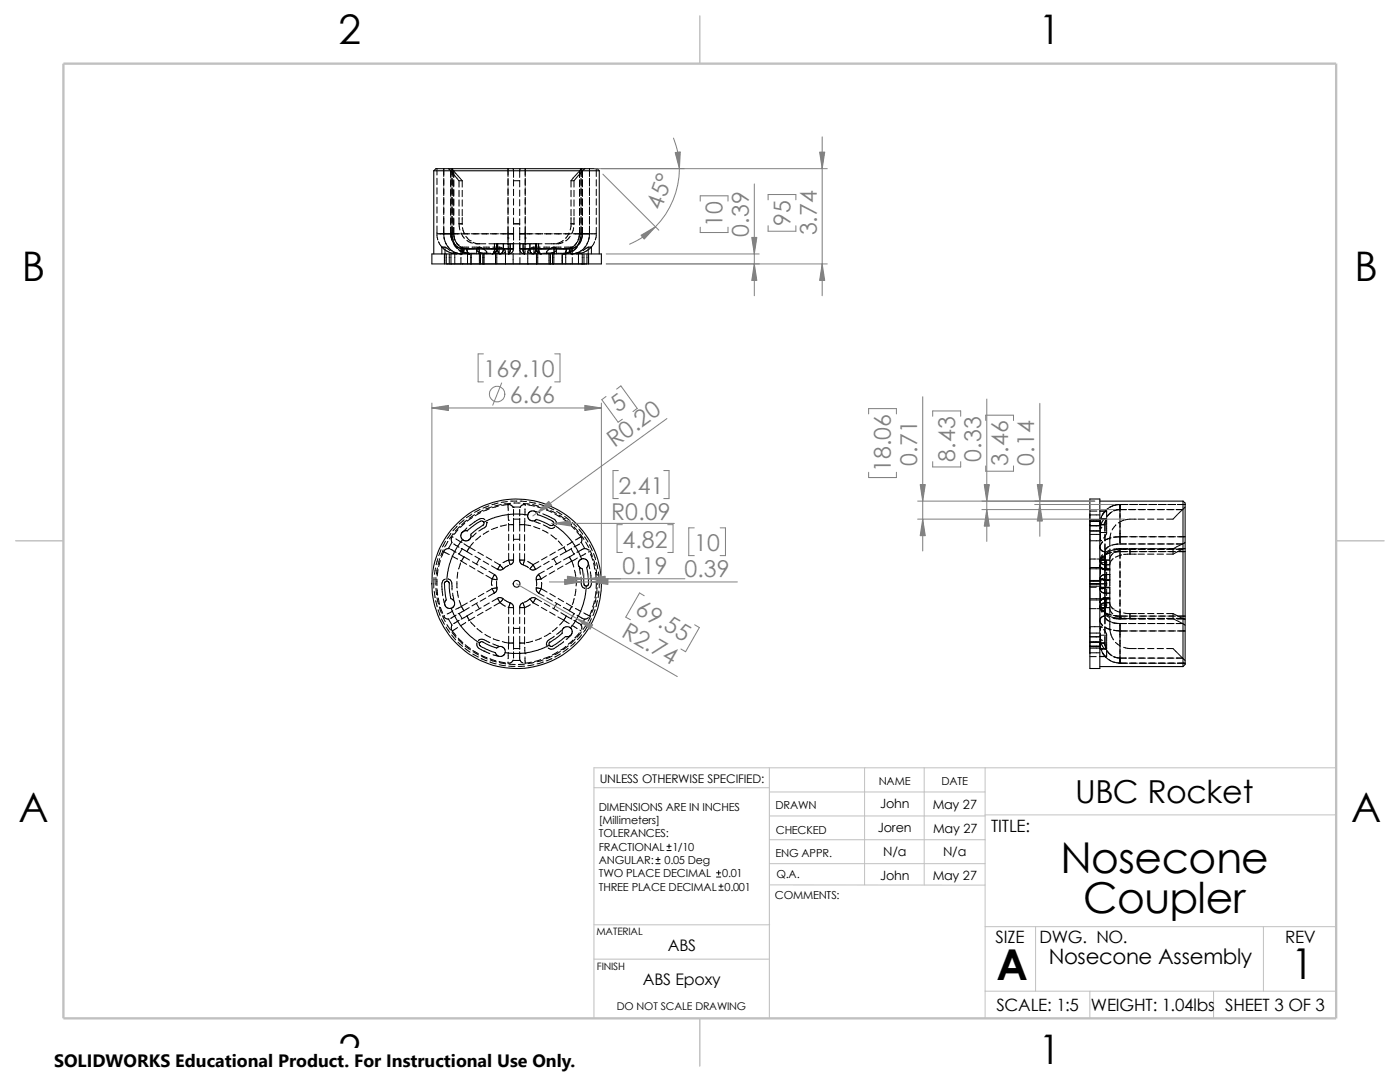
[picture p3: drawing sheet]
<svg xmlns="http://www.w3.org/2000/svg" width="279mm" height="216mm" viewBox="0 0 279 216" stroke-linecap="round" stroke-linejoin="round" font-family="sans-serif">
<g fill="none" stroke="#c0c0c0" stroke-width=".2">
<path d="M118.5 157.2h35M153.5 158h43.1M153.5 153.2v50M172.6 153.2v23.4M184.4 153.2v23.4M196.6 153.2v50M266.7 153.2h-148.2v50M153.5 172.3h43.1M153.5 176.6h43.1M153.5 162.8h43.1M153.5 167.6h43.1M196.6 162.6h70.1"/>
<path d="M118.5 184.5h35.1M118.5 191.4h35M196.6 184.9h70.1M196.6 197.8h70.1M206.7 184.9v12.9M217.5 197.8v5.4M242.2 197.8v5.4M252.1 184.9v12.9"/>
</g>
<path d="M139.7 3.2v9.5M3.1 107.9h9.6M266.7 107.9h9.5M139.7 203.2v9.5" fill="none" stroke="#c0c0c0" stroke-width=".21"/>
<path d="M12.7 12.7h254v190.5h-254z" fill="none" stroke="#c0c0c0" stroke-width=".47"/>
<g fill="none" stroke="#000" stroke-width=".2">
<path d="M87.2 33.7v1.2M87.2 35.6v1.2M87.2 37.5v1.2M87.2 39.4v1.2M88.6 33.7v1.5M88.6 35.6v1.5M88.6 37.5v1.5M88.6 39.4v1.5M89.5 33.7l.5 .4M90 34.1v1.3M90 35.9v1.4M90 37.8v1.4"/>
<path d="M90 39.7v1.4M90 34.1l1.6 2M90 33.7v1.2M90 35.6v1.2M90 37.5v1.2M90 39.4v1.2M90.2 33.7l.4 .4M90.3 33.7v1.5M90.3 35.6v1.5M90.3 37.5v1.5M90.3 39.4v1.5M90.6 34.1v1.3"/>
<path d="M90.6 35.9v1.4M90.6 37.8v1.4M90.6 39.7v1.4M90.6 34.1l.8 1M91.4 35.1l.8 1M91.6 38v1.2M91.6 39.9v1.2M92.2 36.1h-.6v1.2M92.2 36.1v1.2M92.2 38v1.2M92.2 39.9v1.2M101.4 33.7v1.5"/>
<path d="M101.4 35.6v1.5M101.4 37.5v1.5M101.4 39.4v1.5M102.4 33.7l.1 .3v1.4M102.5 35.9v1.2M102.5 37.8v1.2M102.5 39.7v1.2M102.5 36.1h1.2M103.7 36v1.3M103.7 37.9v1.3M103.7 39.8v1.3M103.8 33.7l-.1 1.7"/>
<path d="M104.8 33.7v1.5M104.8 35.6v1.5M104.8 37.5v1.5M104.8 39.4v1.5M114 36.1h.6M114 36.1v1.2M114 38v1.2M114 39.9v1.2M114.6 36.1v1.2M114.6 38v1.2M114.6 39.9v1.2M114.8 35.1l-.8 1"/>
<path d="M115.4 35.1l-.8 1M115.7 34.1v1.3M115.7 35.9v1.4M115.7 37.8v1.4M115.7 39.7v1.4M115.7 34.1l-.9 1M116 33.7v1.5M116 35.6v1.5M116 37.5v1.5M116 39.4v1.5M116 33.7l-.3 .4M116.1 33.7v1.5"/>
<path d="M116.1 35.9v1.2M116.1 37.8v1.2M116.1 39.7v1.2M116.2 34.1l-.8 1M116.2 34.1v1.3M116.2 35.9v1.4M116.2 37.8v1.4M116.2 39.7v1.4M116.7 33.7l-.5 .4M117.6 33.7v1.5M117.6 35.6v1.5M117.6 37.5v1.5"/>
<path d="M117.6 39.4v1.5M119 33.7v1.5M119 35.9v1.2M119 37.8v1.2M119 39.7v1.2M87.2 41.3v1.2M87.2 43.2v1.2M87.2 45.1v1.9l.2 .9M87.3 46.7h2.5M87.5 48.2l.7 1.1M88.2 49.3v1.4M88.2 49.3h.6"/>
<path d="M88.2 49.3l1 .8 1 .4M88.6 41.3v1.5M88.6 43.2v1.5M88.6 45.1v1.7M88.6 46.7l.1 1.2M88.6 47.5l.4 1.2M88.7 50.7v2M88.8 50.7v2M88.8 49.3l1.1 .7M88.8 49.3v1.4M88.9 48.5l.7 1M89.1 50.7v2"/>
<path d="M89.4 49.2l.9 .9M89.7 50.7v2M90 46.7l.2 1.2M90 41.6v1.4M90 43.5v1.4M90 45.4v1.3M90 46.7a3.2 3.2 0 0 0 .8 2.2M90 50.7v2M90 45.1v1.6h1.9M90 41.3v1.2M90 43.2v1.2M90.1 50l1.2 .5 .8 .2"/>
<path d="M90.1 52.7h.1M90.1 46.7l.1 1.2M90.2 50.5v.2M90.2 50.5h.5M90.3 41.3v1.5M90.3 43.2v1.5M90.3 45.1v1.7M90.3 46.7l.1 1.2M90.3 47.4l.4 1.2M90.3 50.5l.9 .2M90.4 50.3l.4 .2M90.5 48.4l.9 .9"/>
<path d="M90.5 48.5l.6 1M90.6 46.7v.6M90.6 46.7a3.2 3.2 0 0 0 .8 2.2M90.6 41.6v1.4M90.6 43.5v1.4M90.6 45.4v1.3M90.6 48.5l.1 .1M90.7 48.6l.6 .9M90.7 50.5v.2M90.8 47.8v.1M90.8 50.5v2.2M90.8 50.5h-.1"/>
<path d="M90.8 50.4l1.3 .3M90.8 48.9h.1M91 49.1l.9 .9M91.1 48.4l.8 .9 1.3 .4M91.4 49.3l1.2 .4M91.4 49.3l.3 .2M91.4 48.9h.1M91.6 44.7h.6M91.6 41.8v1.3M91.6 43.4v1.3M91.6 44.7l.2 1.2M91.6 50l1.2 .5"/>
<path d="M91.8 50h.1M91.9 50l1 .5M91.9 49.3l1.3 .4M92 49.6l.1 .3 .4 .3M92 49.6l.6 .1M92 49.6v1.2M92 51.4v1.3M92 46.5l.7 1M92.2 46.7h1.6M92.2 41.8v1.3M92.2 43.4v1.4M92.3 49.3v1.4"/>
<path d="M92.3 45.4l.4 1.2M92.4 50.3l1.3 .4M92.5 50.2l1.2 .3h1.3M92.5 50.2l-.1 .3-.3 .2M92.6 49.7l-.1 .5M92.8 50.5h.1M92.9 50.5h.1M93 47.2l.9 .8M93.2 49.7l.2 .8 .3 .2M93.2 48l1.1 .5M93.3 50.7v2M93.3 50.6l.4 .1"/>
<path d="M93.6 49.3h-1.4l-.2 .3M93.7 50.5v.2M93.9 48h.1M94 50.7v2M94.1 46.7h1.6M94.2 49.3h1.3M94.4 48.3l.9 .3M94.9 48.6h2M95.2 49.9l.3 .4 1 .2M95.4 50.5h2.5M95.6 49.3l-.4 .4-.1 1M95.6 49.3h.2"/>
<path d="M95.6 49.3l.9 .4a.89 .89 0 0 1 .6 .7l-.3 .1M95.6 49.3v1.4M95.7 50.7l.1 2M95.9 50.7v2M96 46.7h1.6M96.4 50.7v2M96.4 49.3h1.3M96.6 50.7v2M96.6 50.5v.2M97.2 50.3v.4M97.6 48.6h4.1M97.9 46.7h1.6"/>
<path d="M98.3 49.3l1.7 .1 .7 .5M98.4 50.6l-.2 .1 .4-.1M98.4 50.6h.2M98.6 50.5h1.2M98.6 50.6h-.2M98.7 48.6v1.4l-.3 .6M98.9 50.4l-.3 .2M98.9 50.4l-.2 .1M98.9 50.7v2M99.1 48.6l-.1 1.4-.5 .6M99.1 49.9v.1M99.1 50l-.2 .4"/>
<path d="M99.1 50.7v2M99.2 48.6l-.1 1.4M99.3 48.6v1.4a.5 .5 0 0 0 .3 .6 .5 .5 0 0 0 .6-.2l.3-.5v-1.3M99.6 49.3v1.4M99.8 46.7h2.7M99.8 50.6h.1M100.7 50.4h.1M100.7 50.4l-.6 .1v.2M100.7 49.9l.1 .2v.3M100.9 50.2l-.1 2.5M101.4 48.8h.1M101.4 47.5h.1"/>
<path d="M101.4 41.3v1.5M101.4 43.2v1.5M101.4 45.1v3.7M101.4 48.6l.1 2.1M101.4 50.4l.1 .1M101.5 50.6v.1M102.4 48.6v1.3M102.4 50.5v2.2M102.4 49.9l-.3 .6-.6 .2M102.5 41.6v1.2M102.5 43.5v1.2M102.5 45.4v2.5"/>
<path d="M102.5 48.4v1.3h-9.9M102.5 44.7h1.2M103.7 41.7v1.3M103.7 43.6v1.3M103.7 45.4v2.5M103.7 48.4v1.3h9.9M103.7 46.7h2.7M103.7 50l.4 .5 .6 .2M103.8 48.6v2.2M103.8 51.4v1.3M104.4 48.6v1.4l.3 .7M104.7 50.6v.1"/>
<path d="M104.8 48.8h.1M104.8 48.5l-.1 2.2M104.8 47.5h.1M104.8 41.3v1.5M104.8 43.2v1.5M104.8 45.1v3.7M105.3 50.2l.3 .3h.5v.2M105.3 50.2v2.5M105.7 48.6h-3.9v1.4l-.3 .7M106.3 50.6h.1M106.4 50.5h1.3M106.6 49.3v1.4"/>
<path d="M106.7 46.7h1.6M106.9 48.6v1.3l-.1 .5-.3 .2a.65 .65 0 0 1-.8-.7v-1.3h2.5M107 48.6v1.3M107 49.9l.2 .3M107 49.9l.4 .6 .7 .2M107 49.9l.1 .1M107.1 50.7v2M107.1 48.6v1.1M107.1 50l.4 .5M107.3 50.7v2M107.5 48.6v1.4l.2 .5 .3 .2-.2-.1M107.8 49.3l-1.6 .1-.7 .5-.2 .3"/>
<path d="M108.3 50.5h2.5M108.5 49.3h1.2M108.6 46.7h1.6M109.1 50.3v.4M109.6 50.5v2.2M109.6 52.7h.1M109.8 50.7v2M110.3 50.7v2M110.4 49.3h.2M110.5 46.7h1.6M110.5 50.7v2M110.6 49.3l.4 .4v1"/>
<path d="M110.6 49.3v1.4M110.6 49.3a1.56 1.56 0 0 0-1.5 1.1l.3 .1M110.7 49.3h1.3M111 49.9l-.3 .4-1 .2M112.2 50.7v2M112.4 48.3l-.9 .3h-2.7M112.4 48l-1.1 .6M112.4 46.7h1.6M112.5 50.5v.2M112.6 49.3h1.4l.2 .3M112.8 50.5h-1.6M112.8 50.5l-.3 .2"/>
<path d="M112.9 50.7v2M113 49.7l-.2 .8M113.5 46.5l-.6 1M113.6 49.7l.1 .7 .4 .3M113.7 50.2l-.9 .3M113.7 50.4l-1.2 .3M113.7 50.3l-1.2 .4M113.8 47.2l-.9 .8M113.9 52.7h.1M113.9 49.3v1.4M114 44.7h.6M114 41.8v1.3"/>
<path d="M114 43.4v1.7l-.2 .8M114.2 49.3l-.6 .3-.6 .1M114.2 49.6l-.6 .1M114.2 49.6l-.1 .2-.4 .4M114.2 49.6v1.2M114.2 51.4v1.3M114.3 46.7h1.8M114.4 50l-1.2 .5M114.5 45.4l-.4 1.2M114.6 41.8v1.3M114.6 43.4v1.4M114.8 49.3l-.2 .1-1 .3"/>
<path d="M115.1 48.4l-.8 .9-1.3 .4M115.1 49.1l-.4 .7-.4 .2M115.2 49.3l-.9 .8M115.4 50.4l-1.3 .3M115.5 47.7l-.2 .4-.6 .8M115.5 50.5v.2M115.5 48.5l-.6 1M115.7 46.7l-.3 1.2M115.7 41.6v1.4M115.7 43.5v1.4M115.7 45.4v1.3M115.7 46.7l-.1 .6"/>
<path d="M115.7 48.4l-.4 .6-.8 .5M115.7 50.3l-.3 .2v2.2M115.9 50.5l-.9 .2M115.9 47.4l-.4 1.2M116 46.7l-.3 1.2M116 41.3v1.5M116 43.2v1.5M116 45.1v1.6M116 46.7h-.1M116 50.5v.2M116 47.8l-.7 1.1M116 47.8l-.4 .9"/>
<path d="M116 50l-1.1 .5-.8 .2M116 47.5v.3M116.1 47.7l-.1 .2M116.1 41.6v1.2M116.1 43.5v1.2M116.1 45.4v1.5M116.2 50.7v2M116.2 46.7h1.3M116.2 46.7v.6M116.2 46.7l-.2 1.1M116.2 41.6v1.4M116.2 43.5v1.4"/>
<path d="M116.2 45.4v1.3M116.5 50.7v2M116.8 49.2l-.9 .9M117.1 50.7v2M117.2 48.5l-.7 1M117.4 49.3v1.4M117.4 49.3h.6M117.4 49.3l-1.1 .7M117.4 50.7v2M117.5 50.7v2M117.6 47.5l-.5 1.1M117.6 46.7h1.3"/>
<path d="M117.6 46.7l-.1 1.2M117.6 46.7v.1M117.6 41.3v1.5M117.6 43.2v1.5M117.6 45.1v1.6M118 49.3l-.4 .4a3.5 3.5 0 0 1-2.2 .8M118 49.3v1.4M118.7 48.2l-.7 1.1M119 41.6v1.2M119 43.5v1.2M119 45.4v1.6l-.2 .9M101.9 100h1.3"/>
<path d="M103.8 100l1.3 .1M86.6 115.2v2.1M86.7 118l.1 1.3M86.9 113.3l-.2 1.3M87 119.8l.2 1.3M87 115.2v1.6M87 117.4l.1 1.3M87.2 115.6v1.2M87.2 117.5l.1 1.2M87.2 119.3l.3 1.2M87.3 113.3l-.2 1.3M87.4 111.5l-.4 1.2"/>
<path d="M87.4 113.7l-.2 1.2M87.5 119.3l.2 1.3M87.8 111.5l-.4 1.2M87.9 111.8l-.4 1.3M88 109.7l-.5 1.2M88.2 117.6h.1M88.4 109.7l-.4 1.2M88.5 119.5l.3 1.2M88.6 110.1l1.1 .6M88.6 110.1l-.5 1.1M88.9 115.5l-.1 .1a1.08 1.08 0 0 0-.6 1.5l.1 1.8M88.9 108l-.6 1.1"/>
<path d="M89.4 108l-.7 1.1M89.5 115.5a1.19 1.19 0 0 1 .7 1.5v.7M89.6 109.5h.1M89.6 109.5l-.7 .1-.3 .5M90 109.6l1 .6M90 106.4l-.8 1.1M90.2 111l1.1 .5M90.2 108.2l-.7 1.3M90.3 118.4l.3 1.2M90.4 107.2l-.1-.1a.96 .96 0 0 0-.1 1.1M90.4 106.5l-.7 1M90.6 108.5l1 .7"/>
<path d="M91 107.5l1 .7M91.2 116v1.3M91.2 117.9l.3 1.3M91.2 105l-.8 .9M91.4 105.7l-.8 1M91.4 114.2l-.2 1.2M91.5 110.4l1.1 .7M91.7 119.8l.4 1.2M91.7 105.1l-.9 .9M91.9 111.8l1.2 .8M91.9 112.3l-.4 1.2M92 108.2h.1"/>
<path d="M92 109.4l2.2 1.3M92.2 109.5l-.6 1.1M92.6 108.5l1.1 .7M92.6 111.1l-.5 .9M92.6 111.1h.1M92.6 111.1l1.1 .7M92.6 103.7l-.9 .9M92.8 104.4l-1 .8M93.1 103.8l-.9 .8M93.2 105.3l-.9 1M93.7 109.2l-.5 .9M93.7 112.9l1.1 .6"/>
<path d="M93.7 109.2l1.1 .7M94.1 102.6l-1 .7M94.3 103.3l-1.1 .7M94.3 112.1l1.1 .6M94.5 108.2l-.8 1M94.7 102.7l-1.1 .7M94.8 111l1.1 .6M94.9 119.4l-1.1 .6M95 106.3l-.9 .9M95.3 113.9l1.1 .6M95.4 110.2l1.1 .6M95.7 111.5l-.6 1.1"/>
<path d="M95.8 101.6l-1.1 .6M95.9 106.9l-1 .9M95.9 102.3l-1.1 .6M95.9 113l1.1 .7M96.4 101.8l-1.2 .6M96.4 112l1.1 .6M96.6 118.4l-1.1 .6M96.8 103.7l-.1-.1a1.7 1.7 0 0 0-2 .6l-1.1 .7M96.9 119.3l-1.1 .7M97 114.8l1.2 .7M97 111.1l1.1 .7M97.1 104.2h.1"/>
<path d="M97.1 104.2l.1 .2a1.12 1.12 0 0 1-1 1.1l-.7 .5M97.5 106l-1.1 .6M97.6 114l1.1 .6M97.6 100.9l-1.2 .5M97.7 101.5l-1.2 .5M98.1 116.8h.1M98.1 112.9l1.2 .7M98.2 101.1l-1.3 .5M98.2 115.5l-.1 1.3M98.6 118.3l-1.1 .7M98.7 114.6l-.5 .9M98.7 112.1l1.1 .6 .7 .8"/>
<path d="M98.7 114.6l.4 .5 .1 .6-1-.2M99.1 116l.1 1.3M99.2 117.3l-.1 .6-.4 .5-.5-1M99.2 117.3h-.2a3.5 3.5 0 0 0-1.9 .8M99.3 105.2l-1.2 .5M99.3 119.4l.6-.1 .6 .2-.7 .8M99.3 119.4l.5 .9M99.3 119.4l-1.1 .6M99.4 100.4l-1.2 .3M99.5 101l-1.2 .3M99.8 112.6l-.5 .9M100 100.6l-1.2 .4"/>
<path d="M100.5 113.5l-.6 .2-.6-.2M100.7 119.7l1.1 .6M101.1 104.7l-1.2 .3M101.3 100.1l-1.3 .1M101.4 100.7v1.2M101.4 100.7l-1.3 .1M101.4 100.7l.6 .1 .4 .5M101.4 102.5l.1 1.3M101.5 103.8h.1M101.5 104.4v.3M101.5 104.7h1M101.5 104.7v1.3"/>
<path d="M101.5 106.6v1.3M101.5 108.5v1.3M101.5 110.4v1.4M101.5 111.8h1M101.5 112.8l-1 .7M101.5 111.8l-1.1 .5M101.9 100.4l-1.3 .1M102.4 101.2h1.4M102.4 101.3h.1M102.5 101.7v1.3M102.5 103.4v2.6M102.5 106.7v1.2"/>
<path d="M102.5 108.6v1.3M102.5 110.5v1.4l-.2 .5-.3 .2-.2 .1-.3-.9M102.5 107.6h1.2M102.5 103.6h1.2M102.5 100.4h1.3M103.7 101.7v1.3M103.7 103.4v2.6M103.7 106.6v1.3M103.7 108.5v1.3M103.7 110.4l.1 1.8 .6 .5M103.7 104.7h1M103.7 111.8h1"/>
<path d="M103.8 101.3h.1M104.4 112.7l1.1 .6M104.4 100.5l1.3 .1M104.7 104.7v1.3M104.7 106.7v1.2M104.7 108.6v1.3M104.7 110.5v1.3l-.3 .9M104.7 104.7l1.2 .2M104.7 103.4v1.3M104.8 101.5l-.1 1.3M104.8 100.9v-.2h-.4l-.4 .2-.2 .4M105.3 100.7l1.3 .3"/>
<path d="M105.3 112l1.1 .7M105.7 100.2l1.2 .2M105.7 119.5l.7 .8M105.7 119.5l-1.1 .6M106.3 100.7l1.2 .3M106.4 112.7l-.6 .8a.83 .83 0 0 0 1.1 .1M106.4 112.7l.4 .8M106.5 105.1l1.2 .4M106.6 101h.1M106.6 102l1.1 .3M106.6 104.1l1.2 .4M106.8 113.5l.1 .1"/>
<path d="M106.9 119.4l1.2 .7M106.9 119.4l-.5 .9M106.9 113.6h.1M106.9 119.4l-.6-.1-.6 .2M107 117.3l1 .2M107 117.3a1.14 1.14 0 0 0 .5 1.1M107 115.7l.1 1.2M107.2 101.1l1.2 .4M107.5 114.6v.1M107.5 118.4l1.1 .6M107.5 114.6l-.5 .6v.5M107.5 114.7h.1"/>
<path d="M107.5 114.7l.5 .8M107.5 112.1l-1.1 .6M107.6 100.6l1.2 .4M107.9 112.9l-1 .7M108 117.5l1.2 .7M108 117.5l-.5 .9M108 115.5l-1 .2M108 115.5v.1M108.1 116.2l-.1 1.3M108.2 101.2l1.1 .4M108.3 105.8l1.1 .6M108.3 102.5l2.4 1.2 .3 .4v.5"/>
<path d="M108.4 104.7l1.6 .8 .7-.3M108.6 114l-1.1 .6M109 101.7l1.2 .5M109.1 114.9l-1.1 .6M109.1 119.3l1.1 .6M109.2 111.1l-1.1 .6M109.3 101.2l1.2 .5M109.6 112l-1.1 .6M109.7 118.4l1.1 .7M109.9 101.9l1.1 .5M109.9 106.7l1 .8M110.3 113l-1.1 .6"/>
<path d="M110.5 111.5l.6 1.1M110.7 102.5l1.1 .7M110.7 113.9l-1.1 .7M110.8 110.2l-1.1 .6M110.9 107.5h.1M111.1 102l1 .7M111.3 111l-1.1 .7M111.4 119.4l1.1 .7M111.4 107.9l.8 1M111.6 102.8l1 .7M111.9 112.1l-1.1 .6M112.4 103.5l.9 .8"/>
<path d="M112.4 112.9l-1.1 .7M112.5 109.2l.5 .9M112.5 109.2l-1.1 .6M112.6 103.5h.1M112.7 109.1l-.2 .1M112.7 103l1 .8M113 110.1l-1.2 .6M113.2 103.9l.9 .8M113.6 111.1l.5 .9M113.6 111.1l-1.1 .6M113.8 104.7l.9 .9M114 109.5l.6 1.1"/>
<path d="M114.1 109.4l-1.1 .7M114.1 112l.4 1.2M114.1 112l-1.2 .6M114.2 104.3l.9 .8M114.3 108.1l-1.1 .6M114.6 105.2l.8 .9M114.6 119.4l-.4 1.2M114.6 113.8l.3 1.2M114.7 110.4l-1.1 .7M114.9 115.7l.1 1.2M114.9 117.6l-.2 1.2M115.1 106.1l.9 1"/>
<path d="M115.2 111.3l-1.1 .7M115.5 105.6l.8 1M115.6 113.3l.2 1.3M115.7 108.5l-1.1 .6M115.8 111h.1M115.8 106.6l.7 1.1M116 107.1l.1 .8-.2 .4M116 107.1l-1.1 .6M116 115.2v.4a1.92 1.92 0 0 0 .2 1.5l.5 .3M116 108.2l.7 1.3M116.7 107.1l.6 1.1M116.9 110.4l-1.1 .6"/>
<path d="M116.9 108.2l.6 1.1M117.4 109.7h.1M117.4 109.7a1.13 1.13 0 0 0-1.5 .1l-.8 .4M117.4 112.3l.3 1.2M117.6 110.1l-.2 .1M117.6 108.7l.6 1.2M117.8 109.9l.4 1.1M117.8 114.1l.2 2.4-.2 .6-.5 .3M117.9 110.6l.4 1.2M118.4 112.4l.3 1.2M118.4 110.4l.5 1.3M118.4 111.6l.4 1.3"/>
<path d="M118.6 119.9l-.3 1.2M118.8 114.2l.2 1.3M118.9 118l-.2 1.3M118.9 113.5l.2 1.2M119 119.2l-.3 1.2M119 116.1v1.3M119 112.3l.3 1.2M119.1 114.7h.1M119.1 115.4l.1 1.2M119.2 117.3l-.1 1.2M119.2 119.8l-.3 1.3M119.4 114.1l.1 1.3"/>
<path d="M119.5 117.9l-.2 1.3M119.6 116v1.3M217.5 111.5h1.3M217.5 116.5h3.4M217.5 113.5h2M217.5 113.2h2M217.5 102h1.4M217.5 104h2M217.5 104.9h2M217.5 103.7h2M217.5 102.7h2M217.5 104.2h.1"/>
<path d="M217.5 106h2M217.5 107.7h.1M217.5 106.6h2M217.5 119.5h2M217.5 119.7h2M217.5 116h2M217.5 117h2M217.5 115.8h2.1M217.5 117.2h1.3M217.5 105.9h2M217.5 107.9h2.3M219 111.5h1.3"/>
<path d="M219.4 117.2h2.1M219.5 105.5h.2M219.5 104.7h1M219.5 103.5h1.3l.1 .1M219.5 107.6h.1M219.5 103.6h1.4M219.5 112.9l.3 .4 .3 .2h1.4M219.5 102h1.4v1.3M219.5 112.3h1.4M219.5 117.5a.93 .93 0 0 0 .8 .8M219.5 109.2l.2 .5 .6 .4M219.5 105.3h.1"/>
<path d="M219.5 106.3h1.4M219.5 115.5h.6M219.5 117.5h.5M219.5 111.7v.3M219.5 111.7l.6-.8-.5 .6-.1 .5M219.5 112.9v-.2l.1 .4M219.5 112l.1 .1M219.5 104.2v.4M219.6 115.2l-.1 .3 .3 .2h1.7M219.6 111.6l-.1 .2M219.6 119.9l-.1 .4M219.6 113.1l.2 .4 .4 .2"/>
<path d="M219.6 112.1l.5 .5M219.6 111.6l-.1 .4M219.6 115.2l-.1 .1M219.6 116.6l.1 .5 .3 .4M219.6 104.1l.1 3.8M219.6 113.3v1.3M219.6 115.2v2.6M219.6 118.4v1.3M219.6 105.4l.1 .1M219.6 108.7l-.1 .5M219.7 113.2l.4 .3M219.7 103.4l-.1 .5h-.1"/>
<path d="M219.8 108.5l.2-.4-.5 .7v.4M219.8 107.8l-.1 .1M219.8 103l-.3 1.5M219.9 105.2l-.2 .3M220 111.6l-.3 .5-.1 .7h-.1M220 111.6h.1M220 110.7l-.5 1M220 115.5l-.3 .3-.1 .6M220.1 115.5l.2 .1a1.05 1.05 0 0 1 .6 .9M220.1 114.7l-.5 .5M220.1 113.5l1.4 .1M220.1 112.6l1.4 .1"/>
<path d="M220.1 112.6h.1M220.1 113.5h.2M220.2 111.5a.65 .65 0 0 1 .7 .7v1.3M220.2 102.3l-.5 1.2M220.2 115.8h1.3M220.3 114.7h-.2M220.3 119.4l-.2 .1M220.3 110.1h.1M220.3 118.3h.1M220.3 111.1h.1M220.3 111.1l-.7 .5M220.3 118.3l1.2 .1"/>
<path d="M220.5 117.3l-1 .2M220.5 113.7h1M220.5 117.3l-.5 .2M220.5 117.3h1v5.4M220.5 104.7v1.3M220.5 106.6v1.3M220.5 108.5v1.4M220.7 103.4l-.2 1.3M220.7 103.5a1.88 1.88 0 0 0-1.1 1.7M220.8 103.4l-.3 1.3M220.8 102l-.8 .8M220.9 116.5l-.4 .8"/>
<path d="M220.9 103.6v1.3M220.9 105a2.58 2.58 0 0 1-.6 2.3v.1M220.9 114.2v1.2M220.9 116.1v.8M220.9 117.6v1.2M220.9 119.5v1.3a.57 .57 0 0 1-.9 .6M220.9 103.6l-.7 1.1M220.9 109.3l-.3 .3M221 101.6l-.9 .9M221 107.6l-.6 .2M221 110.5l-.6 .2M221.2 110.1a1.3 1.3 0 0 0-.7 1h-.2"/>
<path d="M221.2 109.1l-.2 .2M221.5 111.8h-2l.1 .3M221.5 119.3h-1.2l-.5 .2-.3 .4M221.5 109.5v7.5M221.5 114.6l-1.4 .1M221.5 119.4h-1.2l-.5 .2-.3 .4M221.5 119.5h-1.4l-.6 .6M221.6 110.3l-.9 .3M221.6 109.9l-1 .8M221.6 108.9h-.1a1.3 1.3 0 0 0-1 1.2v12.8M221.6 107.3l-1 .4M221.6 109.7l-1.1 .5"/>
<path d="M221.7 101.1l-1.1 .8M221.7 106.3l-.2 1.3v1.3M221.7 102.2l-.8 1M221.7 107.3l-.3 .1M221.9 110.2l-.5 .2M222 102.1l-.9 .8M222.1 111.5l-.4 .4-.2 .7M222.1 110.4l-.5 .7-.1 .4M222.2 110.2l1.3-.1zM222.2 100.8l1.3-.1v1.2M222.2 107.2l1.3-.1zM222.2 101.9h.2"/>
<path d="M222.2 100.8l-.6 .4M222.7 104.7l-.7 1M222.7 100.7l-1.2 .5M223 108.6l-1.2 .2M223 108.5v.1M223 109.6l-1.2 .3M223.3 100.7h1.8M223.4 100.7l-1.2 .1M223.5 102v1.8M223.5 103.9v1.8M223.5 105.8v2.6M223.5 109.5v2"/>
<path d="M223.5 112v1.4M223.5 113.9v1.4M223.5 115.8v1.4M223.5 117.7v1.4M223.5 119.6v1.4M223.5 110.1h1.6M223.5 107.1h1.6M223.5 101.7l-1.3 .2M223.5 101.7h1.3M223.5 101.7l-1 .2M223.6 109.7l-1.2 .5M223.8 110.7l-1.2 .5"/>
<path d="M224.8 109.6l-2.6 .1M224.8 108.5l-2.6 .2M225.1 109.5l-2.9 .1M225.2 109.6h1.5M225.2 108.5h1.5M225.2 101.7h1.5M225.4 100.7h1.6M225.4 110.1h1.6M225.4 107.1h1.6M225.5 109.5v1.1M225.5 109.5h1.3M225.5 109.5l-1.3 .1"/>
<path d="M225.7 109.5h1.3M226.8 103.6l-2.5 .2-1.1 .6M226.8 110.6h-2.6M227.1 103.6h1.3M227.1 109.6h1.5M227.1 110.6h1.3M227.1 108.5h1.5M227.1 109.5h1.3M227.1 101.7h1.5M227.3 100.7h1.6M227.3 110.1h1.6M227.3 107.1h1.6"/>
<path d="M227.6 109.5h1.3M229 103.6h1.3M229 109.6h1.5M229 110.6h1.3M229 108.5h1.5M229 109.5h1.3M229 101.7h1.5M229.2 100.7h1.6M229.2 110.1h1.6M229.2 107.1h1.6M229.5 109.5h1.3M230.9 103.6h1.3"/>
<path d="M230.9 109.6h1.5M230.9 110.6h1.3M230.9 108.5h1.5M230.9 109.5h1.3M230.9 101.7h1.5M231.1 100.7h1.6M231.1 110.1h1.6M231.1 107.1h1.6M231.4 109.5h1.3M232.8 109.6h1.5M232.8 110.6h1.3M232.8 108.5h1.5"/>
<path d="M232.8 109.5h1.3M232.8 101.7h1.5M233 100.7h1.6M233 110.1h1.6M233 107.1h1.6M233.3 109.5h1.3M234.1 109.5v1.1M234.7 109.6h1.3M234.7 108.5h1.3M234.7 101.7h1.3M234.9 100.7h1.6M234.9 110.1h1.6"/>
<path d="M234.9 107.1h1.6M235 102.7l-.9 .9h-1.3M235.2 109.5h1.3M236 109.6l-1.9 1M236 108.5l-1.9 1M236 101.7l-.9 .9M236.3 109.5l-.3 .1M236.5 108.2l-.5 .3M236.5 101.2l-.5 .5M87.4 121.7l.4 1.2M87.7 121.1l.4 1.2M87.9 121.2l.4 1.2"/>
<path d="M88.1 123.5l.6 1.1M88.3 122.9l.6 1.1M88.7 122.8l-.1 .1a.7 .7 0 0 0 1 .6M89 125.1l.7 1.1M89.2 124.6l.7 1.1M89.5 123.5l.7 1.2-.2 .6 .3 .6M90.1 126.7l.8 1M90.2 126.2l.8 1M90.3 125.9l.7 1M90.3 121.9l-1.1 .6M91 122.7l-1 .7M91.3 125.2l-1 .7"/>
<path d="M91.4 128.1l.9 .9M91.4 127.3l1 .9M91.5 127.6l.9 .9M91.6 122.4l.6 1M91.7 123.8l-1.1 .6M92 123.5l1.2-.6 .5 .9M92.1 121l-1.2 .6M92.1 121l.5 .9M92.6 121.9l-1.2 .6M92.8 129.4l1 .7M92.8 128.7l1.1 .7M92.8 128.9l1.1 .8"/>
<path d="M92.9 124.2l-1 .7M93.3 120.3l-1.2 .7M93.6 121.2l-1 .7M93.7 123.8l-.2 .1M93.9 124.1l.9 .9M94.4 129.8l1.1 .6M94.4 122.2l-1.2 .7M94.4 130.5l1.1 .6M94.4 130l1.1 .7M94.7 123.1l-1 .7M95.1 120.4l.6 1.1M95.2 128.3v.6l.3 .4 1.1 .6"/>
<path d="M95.2 125.4l1 .8M95.3 120.3l-1.1 .6M95.5 127.8a1.19 1.19 0 0 1 1.6 .1l.6 .3M96 130.7l1.2 .5M96 121.3l-1.1 .6M96 131.4l1.2 .5M96.1 130.9l1.1 .6M96.4 122.2l-1.1 .6M96.6 129.9h.1M96.6 129.9l1.1 .5M96.8 126.6l1.1 .6M97.7 120.3l-1.1 .6"/>
<path d="M97.8 131.4l1.2 .5M97.8 132.1l1.2 .4M97.8 131.7l1.3 .4M98 121.2l-1.1 .7M98.3 128.5l1.2 .4M98.4 130.6l1.2 .4M98.4 127.5l1.3 .3M99.6 132l1.2 .2M99.6 132.6l1.3 .2M99.7 132.2l1.2 .3M99.7 120.2l-1.1 .7M99.8 120.3l1 .6"/>
<path d="M100.2 128l1.3 .3M101.4 121.2h.1M101.4 130.2v1.2M101.5 128.3v1.2M101.5 128.3h1M101.5 121.2v1.3M101.5 123.1v1.3M101.5 125.1v1.2M101.5 127v1.3M101.5 121.2h1M101.5 132.9l1.3 .1M101.6 132.5l1.2 .1"/>
<path d="M101.8 120.3l.6 .5 .1 1.8M101.8 120.3l-.3 .9M102.4 131.8h1.4M102.4 131.7l-.6 .6h-.4v-.2M102.4 131.7h.1M102.5 123.2v1.3M102.5 125.1v1.3M102.5 127v2.6M102.5 130v1.3M102.5 129.4h1.2M102.5 125.4h1.2M103.7 128.3h1"/>
<path d="M103.7 123.1v1.3M103.7 125.1v1.2M103.7 127v2.6M103.7 130v1.5l.3 .6 .4 .1M103.7 121.2h1M104.7 121.2v1.4M104.7 123.2v1.3M104.7 125.1v1.3M104.7 127v1.5M104.7 121.2l-.3-.9-.4 .2-.3 .6v1.4M104.7 132.9l-1.3 .1M104.7 129.2l.1 1.2"/>
<path d="M104.7 132.5l-1.2 .1M104.8 130.4h.1M104.8 131.1v1.2l1.2-.2M105.8 120.6l-1.1 .6M106.3 127.9l-1.3 .3M106.3 120.3h.1M106.4 120.3l1.1 .6M106.6 132.6l-1.3 .2M106.6 132.2l-1.2 .2M107.9 131.6l-1.2 .4M108 121.2l1.1 .6M108.1 127.3l-1.2 .5"/>
<path d="M108.4 132.1l-1.2 .4M108.4 131.7l-1.2 .3M108.6 120.4l1.1 .6M109.1 128.7h.1M109.7 131l-1.2 .4M109.7 122.1l1.1 .7M109.7 126.4h.1M109.7 126.4l-1.1 .6M110.2 131.4l-1.2 .5M110.2 130.9l-1.2 .5M110.3 121.3l1.1 .7M110.6 127l-1 .7a.99 .99 0 0 0-.5 1"/>
<path d="M110.8 120.2l1.1 .7M111.1 120.4l-.6 1.1M111.2 125.2l-1 .8M111.3 130l-1.1 .7M111.3 123.1l1.2 .7M111.8 130.5l-1.1 .6M111.8 130l-1.1 .6M111.9 122.3l1.1 .6M112.1 125.7l-1 .9M112.4 121.2l1.2 .7M112.5 128l-1.9 1.4-.7 .1-.5-.2M112.5 123.8l1.1 .6"/>
<path d="M112.5 123.8l-.8 .9M112.9 129l-1 .7M113 122.9l1.1 .6M113 122.9l-.5 .9M113 120.4l1.1 .6M113.4 129.4l-1 .7M113.4 128.9l-1 .7M113.6 121.9l1.1 .6M113.9 126.7l-.9 .9M114.1 124.8l1.1 .6M114.1 121l.2 .1M114.1 121l-.5 .9"/>
<path d="M114.3 127.7l-.9 .9M114.5 123.8l.5 .2a1.53 1.53 0 0 1 1.1 1.5M114.6 122.4l-.6 1M114.8 127.3h.1M114.8 127.6l-.9 .8M114.8 128.1l-.9 .8M114.9 121.4l1.1 .6M115.1 122.8l.6 .3a1.26 1.26 0 0 0 1.7 .1M115.6 126.3l-.8 1M115.7 125.7l.3 .2M116 126.1l-.8 1M116.1 125.5h.1"/>
<path d="M116.1 126.7l-.9 .9M116.7 123.5l-.7 1.3M117.1 124.5l-.7 1.1M117.1 125.1l-.6 1.1M117.9 122.8l-.6 1.2M118 123.4l-.5 1.2M118.1 121.8l-.5 1.1-1.1-.6M118.5 121l-.4 1.2M118.7 121.7h.1M118.7 121.7l-.4 1.2M217.5 128.3h.1M217.5 127.1h2"/>
<path d="M217.5 129l2.1 .1M217.5 126.3h2M217.5 127h2M217.5 128.9h2M217.5 130.2h.1M217.5 131h1.3M217.5 129.3h2M217.5 130.3h2M217.5 128.1h2M217.5 121.4h.1M217.5 125.1h2.3M217.5 121.5h1.3"/>
<path d="M219 121.5h1.3M219.5 128.3h1M219.5 127.6l.4 .2M219.5 129.5h1.2M219.5 129.4h1.4M219.5 125.4h.1M219.5 120.2h.1l.1 .6 .3 .6M219.5 121v.3l.6 .7M219.5 121l.1 .5M219.5 121l.4 1.2M219.5 123.8l.1 .4 .4 .6-.5-.7zM219.5 126.7h1.4"/>
<path d="M219.5 127.7h.1M219.5 131h1.4M219.5 121v.2M219.5 120.7h1.4M219.5 128.9v-.5l.2 .9M219.6 120.9l-.1 .3h2M219.6 121.3l.2 .3 .5 .3M219.6 123.4l-.1 .2M219.6 123.4l-.1 .4M219.6 126.4v2.5M219.6 127.8a1.98 1.98 0 0 0 1.1 1.7M219.6 129.2l.5 1.2"/>
<path d="M219.7 125.1l-.1 .7M219.7 125.1h.1M219.8 129.6h.1M219.8 129.7h.1M219.8 121.6l.4 .4M219.8 125.1h.1M219.9 127.8h.1M220 130.2h.1M220 130.2l.8 .8M220 130.2l.8 1M220.1 122h.1M220.2 120.3l-.4 .3-.3 .3"/>
<path d="M220.2 128.3l.7 1.1M220.3 125.6v.1a2.45 2.45 0 0 1 .6 2.3M220.3 122.9h.1M220.3 121.9h.1M220.3 121.9h.2a1.27 1.27 0 0 0 1.1 1.1M220.3 122.9h.2M220.3 122.9l-.7 .5M220.4 122.6l1.1 .6M220.4 122.2l1.2 .5M220.5 125.1l.5 .3M220.5 123.1v1.4M220.5 125.1v1.3"/>
<path d="M220.5 127v1.3M220.5 128.3l.3 1.2zM220.5 122.9a1.11 1.11 0 0 0 .7 1M220.6 125.2l1 .4M220.6 123.3l.5 .6 .6 .2M220.6 131.1l1.1 .8M220.7 122.3l1.2 .4M220.7 122.4l.2 .2M220.9 128.1v1.3M220.9 129.7v1.3h-1.5M220.9 129.4l-.2 .1M220.9 129.8l.2 .4 .6 .5"/>
<path d="M221 122.7l.2 .2M221.1 130l.9 .9M221.3 131.6l1.1 .6M221.4 125.6h.4M221.5 120.3l-1.4 .1M221.5 123.4v2.5l.2 .8 .5 1M221.5 120.4l.1 .5 .5 .6M221.5 121.5l.1 .4 .5 .6M221.8 123.1l1.2 .3M221.8 124.1l1.3 .3M222.1 121.5h.1M222.1 123.4l1.3 .1"/>
<path d="M222.2 122.8l1.3 .1M222.2 123.2l2.6 .2M222.2 125.7l1.3 .2M222.2 124.3l1.3 .1M222.2 131l1.3 .3zM222.2 125.8l1.3 .1M222.2 132.1l1.3 .2M222.4 121.7l1.2 .5M222.5 122.9h1M222.6 122.9l1.2 .4M222.6 128.2l1 .7M223 123.4h.1"/>
<path d="M223.1 132.2l.1 .1M223.5 132.3h1.6M223.5 121.5v2h1.3M223.5 124.4h1.3M223.5 124.4v2.8M223.5 127.3v1.8M223.5 129.2v1.8M223.5 131.1v1.2M223.5 122.9h1.6M223.5 125.9h1.6M223.5 131.3h1.3M224.2 129.2l.8 .2h1.8"/>
<path d="M224.2 122.3l2.6 .1M224.2 123.4h2.6M225.2 124.4h1.5M225.2 123.4h1.5M225.2 131.3h1.5M225.4 132.3h1.6M225.4 123.5h1.3M225.4 122.9h1.6M225.4 125.9h1.6M225.5 122.4v1M227.1 124.4h1.5M227.1 129.4h1.3"/>
<path d="M227.1 123.4h1.5M227.1 122.4h1.3M227.1 123.4h1.3M227.1 131.3h1.5M227.3 132.3h1.6M227.3 123.5h1.3M227.3 122.9h1.6M227.3 125.9h1.6M229 124.4h1.5M229 129.4h1.3M229 123.4h1.5M229 122.4h1.3"/>
<path d="M229 123.4h1.3M229 131.3h1.5M229.2 132.3h1.6M229.2 123.5h1.3M229.2 122.9h1.6M229.2 125.9h1.6M230.9 124.4h1.5M230.9 129.4h1.3M230.9 123.4h1.5M230.9 122.4h1.3M230.9 123.4h1.3M230.9 131.3h1.5"/>
<path d="M231.1 132.3h1.6M231.1 123.5h1.3M231.1 122.9h1.6M231.1 125.9h1.6M232.8 124.4h1.5M232.8 129.4h1.3l.9 .9M232.8 123.4h1.5M232.8 122.4h1.3M232.8 123.4h1.3M232.8 131.3h1.5M233 132.3h1.6M233 123.5h1.3"/>
<path d="M233 122.9h1.6M233 125.9h1.6M234.1 122.4l1.9 1M234.1 123.4l1.9 1M234.1 122.4v1M234.7 124.4h1.3M234.7 123.4h1.3M234.7 131.3h1.3M234.9 132.3h1.6M234.9 122.9h1.6M234.9 125.9h1.6M235.1 130.4l1.4 1.4"/>
<path d="M236 123.4l.5 .1h-1.6M236 124.4l.5 .4M130.9 172.3h.8M130.9 171.5h.8M131.3 171.1v.8M133.1 169.7h.8M133.1 168.9h.8M133.5 168.4v.9M143 175h.8M143 174.2h.8M143.4 173.7v.9M143.5 177.6h.8"/>
<path d="M143.5 176.8h.8M143.9 176.4v.8"/>
</g>
<g fill="none" stroke="#000" stroke-width=".21">
<path d="M86.6 34.1h33M86.6 34.1l.4-.4h32.2l.4 .4M86.6 34.1v16.6M119.6 34.1v16.6M86.2 50.7h33.8v2h-33.8zM89.2 52.7h3.1M92.3 52.7h.1M92.3 52.7h1.7M94 52.7h2.4M94 52.7h.1M96.4 52.7h.2M96.4 52.7h.1"/>
<path d="M96.6 52.7h.1M96.6 52.7h8.8M105.4 52.7h.1M105.4 52.7h1.7M107.1 52.7h2.7M107.1 52.7h.1M109.8 52.7h.1M109.8 52.7h.6M110.4 52.7h.1M116.2 52.7h.3M116.2 52.7h-5.8M116.5 52.7h.1"/>
<path d="M117.1 52.7h-.6M217.5 99.6h2v33.8h-2zM219.5 100h16.6M236.1 100v33M236.1 100l.4 .4v32.2l-.4 .4M89.2 116l.4 .2 .1 .3M89.2 116h-.3l-.2 .3 .4 3.4-.3 .3-.1 .6 .2 .4 .4 .3 .7 .1M89.7 116.5v1.4l.3 1.6M90 119.5l.4 .1 .3 .6-.1 .8-.6 .4M92.3 107.7l-1.1 1.5-1.1 2.3-.8 2.8-.1 1.7M93.3 106l-.6-.1-.6 .4-.2 .7 .4 .7 .6 .2 .7-.1 .3-.5 .1-.7M96.4 104.9l-1.2 .6-1.3 1.1"/>
<path d="M96.6 104.2v.4l-.2 .2M96.6 104.2l-.3-.2a1.32 1.32 0 0 0-1.2 .4l-1.8 1.5M105.3 102.8l-1.7-.2-2.7 .1-2.2 .6-2.1 .9M107.1 103.6l2.7 1.3M107.3 102.7l1.7 .6 1.3 .7M107.3 102.7l-.3-.5-.9-.3-.6 .4-.2 .6 .2 .6 .4 .4 .5 .1 .7-.3M110.2 104l.3 .2-.1 .5M110.4 104.7l-.2 .2-.4-.1M110.4 104.7l2 1.4 1.5 1.6 1.2 1.8 1 2.1M117 117l-.2 2.2-.8 2.4-1.1 2.3-1 1.4M117.1 113.2l.4 3.3-.1 .3-.4 .2M117.1 113.2l.3-.6-.1-.7-.3-.3-.5-.1-.8 .2-.3 .4v.6l.2 .5 .6 .3 .3 3.2 .5 .3"/>
<path d="M217.5 116.5v.5M217.5 111.6v1.9M217.5 117v8.3M217.5 113.5v3M217.5 104.7v6.9M217.5 103.7v1M217.5 102.8v.9M217.5 102.6v.2M217.5 102.6h.1M217.5 116.5h.1M217.5 117h.1M217.5 113.5h.1"/>
<path d="M217.5 111.6h.1M217.5 104.7h.1M217.5 103.7h.1M217.5 102.8h.1M90 121.4l1 2 1.2 1.9 1.6 1.6 1.9 1.4M95.7 128.3l.1-.1a.37 .37 0 0 1 .6-.1l2.7 1.2M95.7 128.3v.3a1.07 1.07 0 0 0 .9 .7l2.3 .9M99.1 129.3l.6-.3 .6 .1 .5 .4v.7M100.8 130.2l-.1 .4-.6 .4-.7-.1-.5-.6M109.6 128.8l-2.2 .9-2.3 .6-2.9 .1-1.4-.2M109.8 128.1l-.2 .3v.4M112.9 127l-2.6 1.9-.4 .1-.3-.2"/>
<path d="M113.8 125.3l-.4-.2h-.6l-.4 .3-.2 .5a.88 .88 0 0 1-.7 1l-1.7 1.2M113.8 125.3l.2 .2 .2 .5-.2 .6-.4 .4h-.7M217.5 126.3v1.8M217.5 128.1v.7M217.5 128.8v1.6M217.5 125.3v1M217.5 130.4h.1M217.5 128.1h.1M217.5 125.3h.1M217.5 126.3h.1M217.5 128.8h.1M219.5 133h16.6"/>
<circle cx="103.1" cy="116.5" r=".69"/>
<circle cx="103.1" cy="116.5" r="16.9"/>
</g>
<g fill="none" stroke="#808080" stroke-width=".2">
<path d="M118.7 33.7h46.4M120.3 34.8l11.2 11.1M134.4 27.6a16.4 16.4 0 0 1-8.8 21.1M150.5 36.7v22.3M153.3 39.9v-1.1h5.5v1.1M164.1 27.3v31.7M121 52.7h44.1M121 50.7h30.5M139.7 40.1v-1h5.6v1M139.7 45.3v1.1h5.6v-1.1M153.3 45v1.1h5.5v-1.1M96.5 70.6h-1.1v5.6h1.1"/>
<path d="M100.1 76.4l-1.8 4.5M110.7 70.6h1.1v5.6h-1.1M120.9 79.1l-.8 .7 3.3 4.4 .8-.5M123.1 77.6l.8-.6 3.3 4.5-.9 .6M184.1 79.2v30.7M196.9 79.6v28.4M86.2 80.4v35.1M86.2 81.4h33.8M120 80.4v35.1M123.4 93.9h-1.1v5.6h1.1M132.5 93.9h1v5.6h-1M133.1 83.5l-26.8 19.5"/>
<path d="M173.4 82.6v-1.1h5.5v1.1M173.4 94.2v1.1h5.5v-1.1M183.1 100h35.4M186.1 83.1v-1.1h5.6v1.1M186.1 92.1v1.1h5.6v-1.1M196.7 83.9v-1.1h5.6v1.1M196.7 93v1h5.6v-1M207.5 80.5v26.5M103.1 116.5l32.1 18.5M109.6 116.1h37.6M110.1 104.4h24.5M116 115.1v.4"/>
<path d="M116.5 114.5v1h20.2M117.5 114.5v1M118 115.1v.4M124.2 104.7h-1.1v5.5h1.1M128.6 118.9l-1-.6-2.7 4.8 .9 .6M133.3 104.7h1v5.5h-1M138.6 105.3h-1.1v5.6h1.1M143.7 105.3h1.1v5.6h-1.1M183.1 103.6h41.4M196 101.7h26.5M206.5 100.7h16M138.6 124.7l1 .5-2.8 4.8-.9-.5"/>
<circle cx="99.2" cy="78.6" r="1.55"/>
</g>
<g fill="#808080" stroke="#808080" stroke-width=".2">
<path d="M184.1 103.6l.6 3.3h-1.1z"/>
<path d="M183.6 96.7h1.1l-.6 3.3z"/>
<path d="M196.9 101.7l.5 3.3h-1z"/>
<path d="M196.4 96.7h1l-.5 3.3z"/>
<path d="M207.5 100.7l.5 3.3h-1z"/>
<path d="M207 96.7h1l-.5 3.3z"/>
<path d="M86.2 81.4l3.3-.5v1z"/>
<path d="M116.7 80.9l3.3 .5-3.3 .5z"/>
<path d="M107.1 102.4l2.4-2.4 .6 .8z"/>
<path d="M110.5 104.4l3.3-.5v1z"/>
<path d="M117.5 115.5l3.3-.5v1z"/>
<path d="M113.2 115l3.3 .5-3.3 .5z"/>
<path d="M112.7 115.6l3.3 .5-3.3 .5z"/>
<path d="M118 116.1l3.3-.5v1z"/>
<path d="M115.1 123.4l3.2 1.3-.5 .9z"/>
<path d="M164.1 52.7l.5 3.3h-1z"/>
<path d="M163.6 30.4h1l-.5 3.3z"/>
<path d="M127.9 46.9l2.9-1.6-2.2 2.4z"/>
<path d="M134.7 30.4l1.1-.1-.2 3.4z"/>
<path d="M150 47.4h1l-.5 3.3z"/>
<path d="M150.5 52.7l.5 3.3h-1z"/>
</g>
<path d="M10.8 209.2h104.1v6.7h-104.1z" fill="#fff"/>
<g font-size="8.5">
<text x="211.7" y="174.1">Nosecone</text>
<text x="216.2" y="182.2">Coupler</text>
<text x="198.8" y="195.5">A</text>
<text x="257.6" y="195.3">1</text>
</g>
<g font-size="8.1">
<text x="67.6" y="8.8">2</text>
<text x="207.3" y="8.8">1</text>
<text x="4.4" y="56.1">B</text>
<text x="270.3" y="56.1">B</text>
<text x="3.7" y="164.1">A</text>
<text x="269.6" y="164.1">A</text>
<text x="67.6" y="212.3">2</text>
<text x="207.3" y="212.3">1</text>
</g>
<text font-size="6.3" x="214.6" y="160.3">UBC Rocket</text>
<g font-size="4.6" fill="#808080">
<text x="132" y="42" transform="rotate(-70 132 42)">45°</text>
<text x="144.2" y="45.3" transform="rotate(-90 144.2 45.3)">10</text>
<text x="149.4" y="47.2" transform="rotate(-90 149.4 47.2)">0.39</text>
<text x="157.7" y="45" transform="rotate(-90 157.7 45)">95</text>
<text x="163" y="47" transform="rotate(-90 163 47)">3.74</text>
<text x="96.5" y="75.3">169.10</text>
<text x="101.7" y="80.5">6.66</text>
<text x="123.3" y="82.4" transform="rotate(-36 123.3 82.4)">5</text>
<text x="122.6" y="89.4" transform="rotate(-36 122.6 89.4)">R0.20</text>
<text x="177.8" y="94.2" transform="rotate(-90 177.8 94.2)">18.06</text>
<text x="183.1" y="93" transform="rotate(-90 183.1 93)">0.71</text>
<text x="190.6" y="92.1" transform="rotate(-90 190.6 92.1)">8.43</text>
<text x="195.8" y="92.1" transform="rotate(-90 195.8 92.1)">0.33</text>
<text x="201.2" y="93" transform="rotate(-90 201.2 93)">3.46</text>
<text x="206.4" y="93" transform="rotate(-90 206.4 93)">0.14</text>
<text x="123.4" y="98.6">2.41</text>
<text x="122" y="103.8">R0.09</text>
<text x="124.2" y="109.3">4.82</text>
<text x="138.6" y="109.9">10</text>
<text x="124.2" y="114.6">0.19</text>
<text x="136.6" y="115.2">0.39</text>
<text x="126.6" y="122.3" transform="rotate(30 126.6 122.3)">69.55</text>
<text x="123.8" y="126.8" transform="rotate(30 123.8 126.8)">R2.74</text>
</g>
<text font-size="4.2" x="209.3" y="192.4">Nosecone Assembly</text>
<text font-size="3.6" x="10.8" y="213">SOLIDWORKS Educational Product. For Instructional Use Only.</text>
<g font-size="3.4">
<text x="197.8" y="166">TITLE:</text>
<text x="198.7" y="188.1">SIZE</text>
<text x="207.5" y="188.1">DWG. NO.</text>
<text x="256.5" y="188.2">REV</text>
<text x="198.8" y="201.7">SCALE: 1:5</text>
<text x="217.7" y="201.8">WEIGHT: 1.04lbs</text>
<text x="244.5" y="201.7">SHEET 3 OF 3</text>
</g>
<g font-size="3.2">
<text x="133.3" y="189.8">ABS</text>
<text x="128.3" y="196.6">ABS Epoxy</text>
</g>
<g font-size="2.5">
<text x="175.6" y="161.3">John</text>
<text x="186.1" y="161.4">May 27</text>
<text x="175.2" y="166.1">Joren</text>
<text x="186.2" y="166.2">May 27</text>
<text x="176.3" y="170.8">N/a</text>
<text x="188.2" y="170.8">N/a</text>
<text x="175.6" y="175.6">John</text>
<text x="186.1" y="175.6">May 27</text>
</g>
<text font-size="2.4" x="119.7" y="156.2">UNLESS OTHERWISE SPECIFIED:</text>
<g font-size="2.2">
<text x="119.5" y="161.8">DIMENSIONS ARE IN INCHES</text>
<text x="154.8" y="161.5">DRAWN</text>
<text x="175.4" y="156.7">NAME</text>
<text x="187.9" y="156.7">DATE</text>
<text x="119.5" y="164.4">[Millimeters]</text>
<text x="119.5" y="167.1">TOLERANCES:</text>
<text x="154.8" y="166.3">CHECKED</text>
<text x="119.5" y="169.8">FRACTIONAL 1/10</text>
<text x="119.5" y="172.4">ANGULAR:</text>
<text x="132.6" y="172.4">0.05 Deg</text>
<text x="154.8" y="171">ENG APPR.</text>
<text x="119.5" y="175">TWO PLACE DECIMAL</text>
<text x="119.5" y="177.7">THREE PLACE DECIMAL 0.001</text>
<text x="144.1" y="175">0.01</text>
<text x="154.6" y="179.5">COMMENTS:</text>
<text x="154.9" y="175.2">Q.A.</text>
</g>
<text font-size="2.1" x="123.1" y="201.6">DO NOT SCALE DRAWING</text>
<g font-size="2">
<text x="119" y="186.6">MATERIAL</text>
<text x="119.1" y="193.5">FINISH</text>
</g>
</svg>
